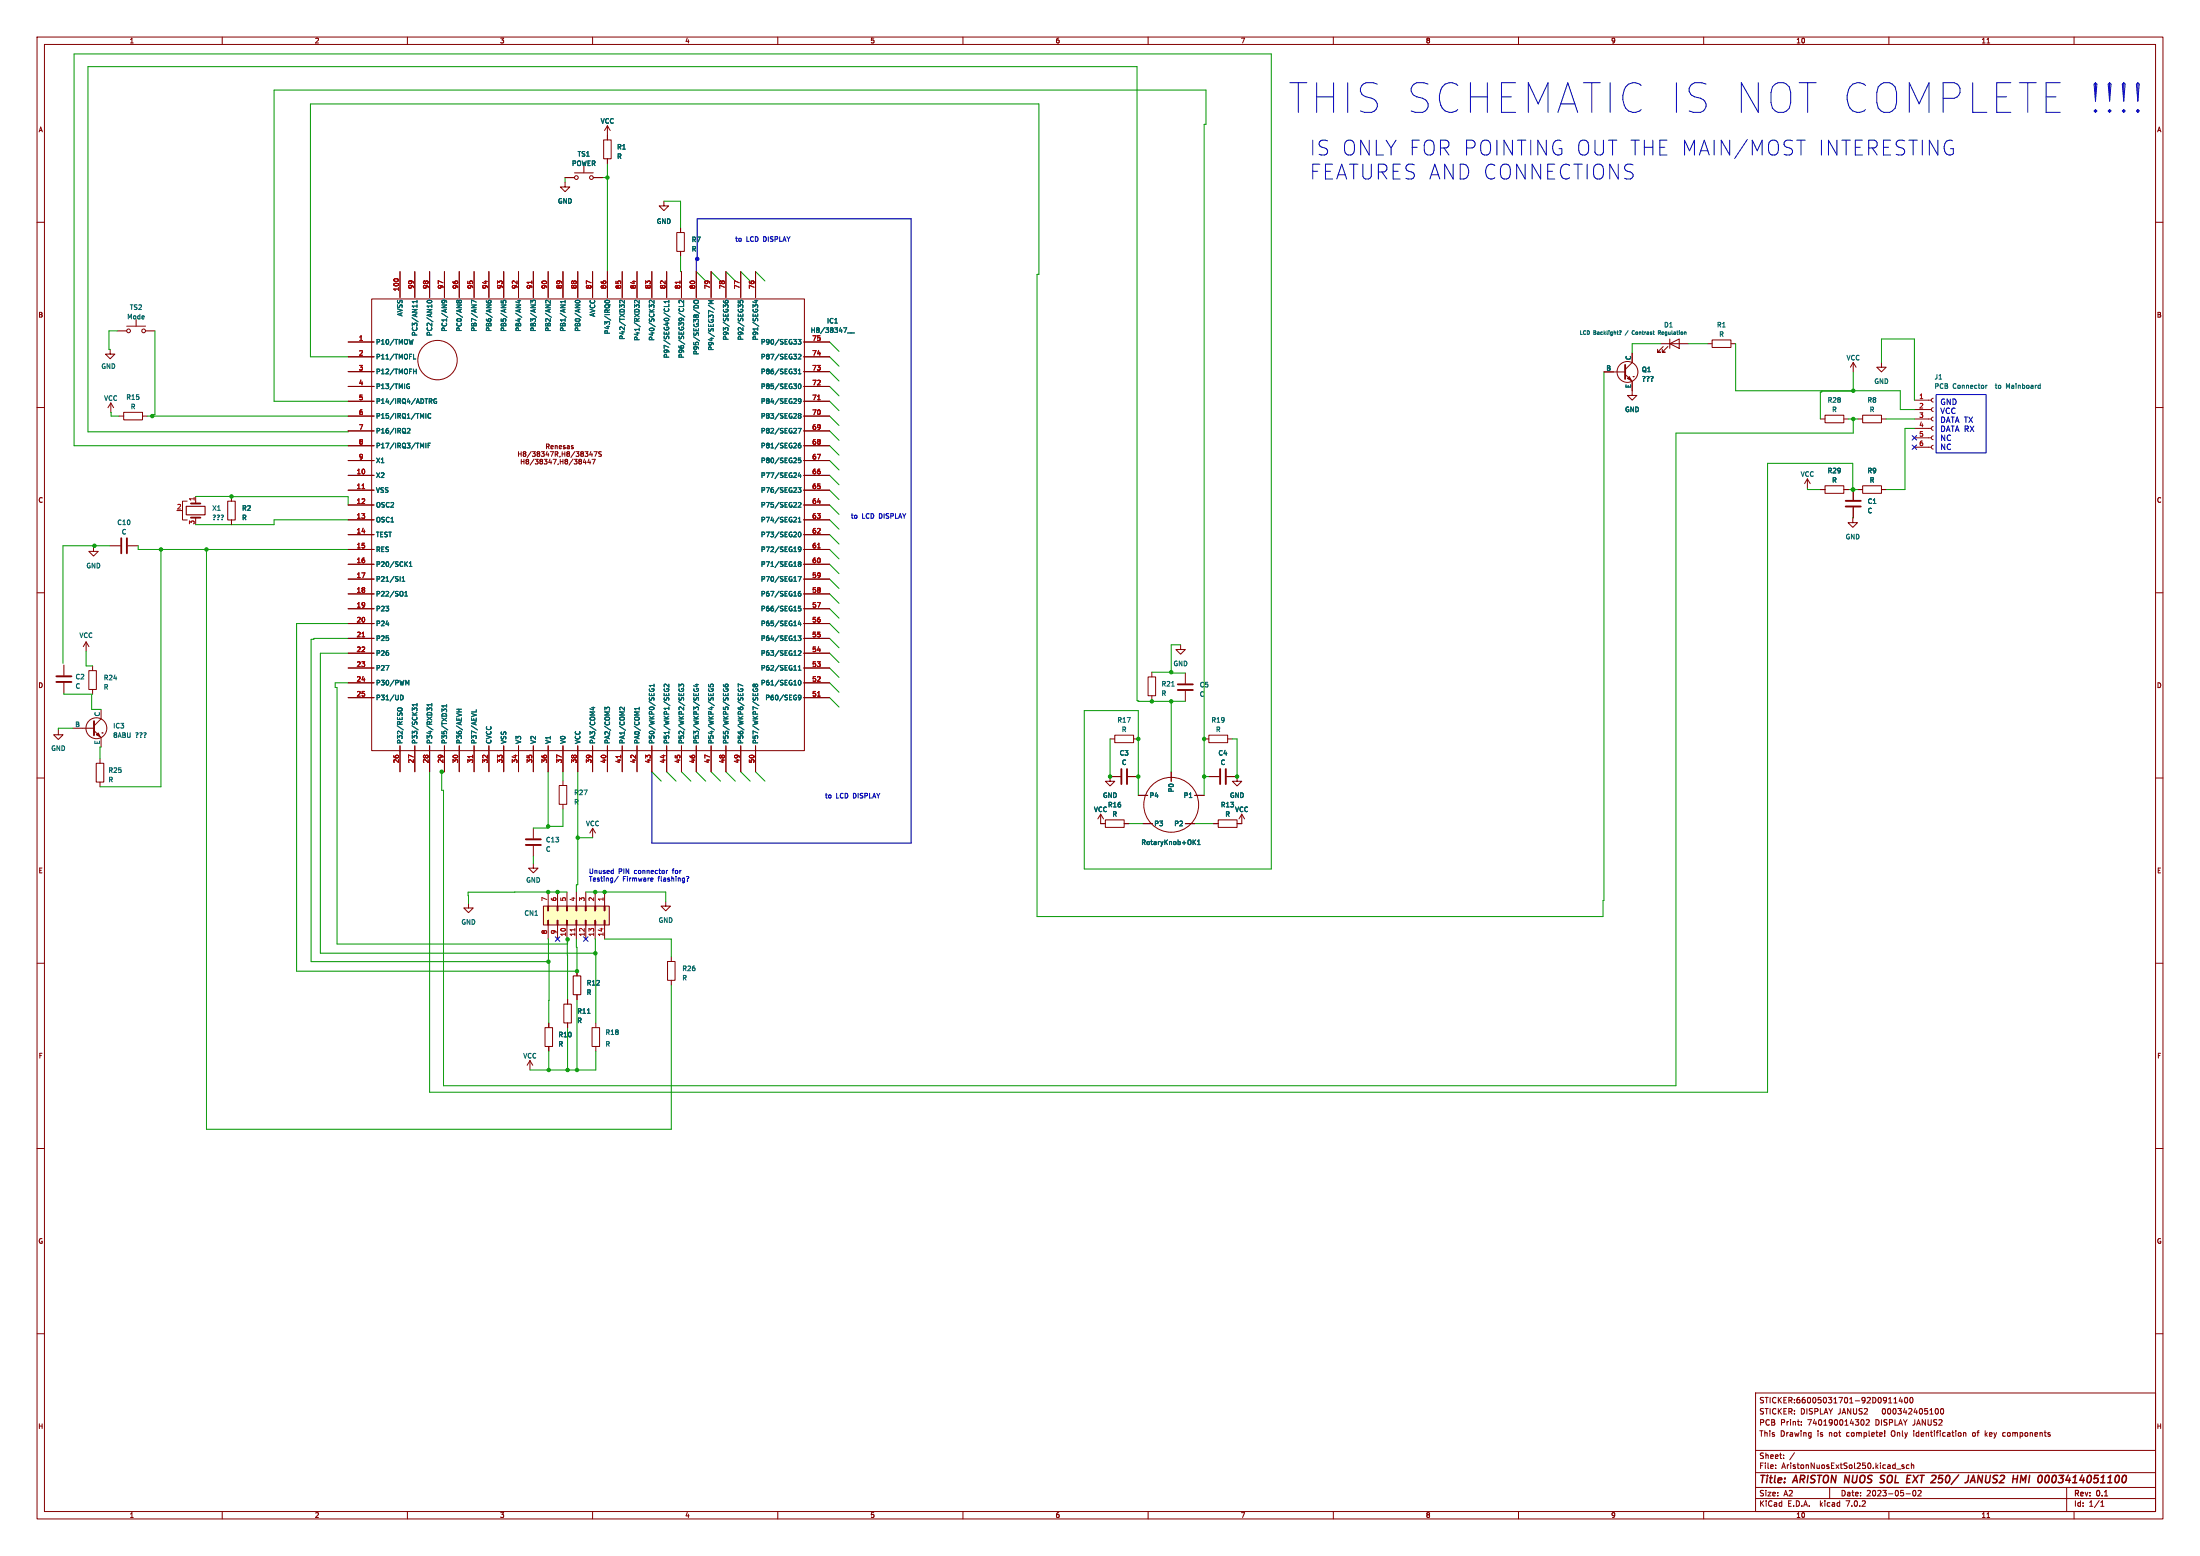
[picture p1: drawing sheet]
<svg xmlns="http://www.w3.org/2000/svg" width="594mm" height="420mm" viewBox="0 0 594 420" stroke-linecap="round" stroke-linejoin="round" font-family="sans-serif">
<g fill="none" stroke="#840000" stroke-width=".27">
<path d="M10 10h574v400h-574zM12 12h570v396h-570zM60 10v2M110 10v2M160 10v2M210 10v2M260 10v2M310 10v2M360 10v2M410 10v2M460 10v2M510 10v2"/>
<path d="M560 10v2M163 37.8h2v5h-2zM164 34l-.8 1.2M164 34v3.8M164 34l.8 1.2M10 60h2M64.8 46.4h.1M152.6 49.2v1.3h1.2l-1.2 1.2-1.3-1.2h1.3M152.6 47.9h2.5M155.1 46.7h5.1M157.6 44.9v1.8M160.2 47.9h2.5"/>
<path d="M164 42.8v1.3M179.3 54.3v1.3h1.2l-1.2 1.3-1.3-1.3h1.3M582 60h2M108 73.3v7M112 73.3v7M116 73.3v7M120 73.3v7M124 73.3v7M128 73.3v7M132 73.3v7M136 73.3v7M140 73.3v7"/>
<path d="M144 73.3v7M148 73.3v7M152 73.3v7M156 73.3v7M160 73.3v7M164 73.3v7M168 73.3v7M172 73.3v7M176 73.3v7M180 73.3v7M182.7 62.8h2.1v5.1h-2.1zM183.7 61.5v1.3"/>
<path d="M183.7 67.9v1.2M184 73.3v7M188 73.3v7M192 73.3v7M196 73.3v7M200 73.3v7M204 73.3v7M29.8 94.3v1.3h1.2l-1.2 1.3-1.3-1.3h1.3M31.7 89.3h2.5M34.2 88h5.1M36.7 86.3v1.7M39.3 89.3h2.5"/>
<path d="M94 92.3h7M94 96.3h7M100.4 80.7h116.8v121.9h-116.8zM217 92.3h7M217 96.3h7M440.7 95.3v2.6l-1.9 1.9M448.3 92.8h7.6M449.1 93.5l-1.6 1.6h.8h-.8v-.8M450.3 93.5l-1.5 1.6h.8h-.8v-.8M450.8 92.8l2.6-1.3v2.5zM450.8 91.5v2.5M461 92.8h1.3"/>
<path d="M462.3 91.8h5.1v2h-5.1zM467.4 92.8h1.2M500.4 97.9l-.8 1.2M500.4 97.9v2.5M500.4 97.9l.7 1.2M508 97.9v1.2h1.3l-1.3 1.3-1.3-1.3h1.3M10 110h2M29.9 108.8l-.7 1.2M29.9 108.8v2.5M29.9 108.8l.8 1.2M32.1 112.3h1.3M33.4 111.3h5.1v2h-5.1z"/>
<path d="M38.5 112.3h1.2M94 100.3h7M94 104.3h7M94 108.3h7M94 112.3h7M94 116.3h7M217 100.3h7M217 104.3h7M217 108.3h7M217 112.3h7M217 116.3h7M433.1 100.4h5.7"/>
<path d="M438.8 101l1.9 1.9v3.8h1.3l-1.3 1.3-1.3-1.3h1.3M440.9 101.7h.1M491.5 113.1h1.3M492.8 112.1h5v2h-5zM497.8 113.1h1.3M501.6 113.1h1.3M502.9 112.1h5.1v2h-5.1zM508 113.1h1.3M516.9 113.1h4.6M516.9 118.2h4.6M516.9 115.6h4.6M516.9 110.6h4.6"/>
<path d="M516.9 108h4.6M522 117.7l-.4 .1-.1 .4 .1 .3 .4 .2M522 115.1l-.4 .2-.1 .3 .1 .4 .4 .1M522 112.6l-.4 .1-.1 .4 .1 .3 .4 .2M522 110l-.4 .2-.1 .3 .1 .4 .4 .2M522 107.5l-.4 .1-.1 .4 .1 .4 .4 .1M582 110h2M49 137.8h.3M50.5 135.3h-1.2v5.1h1.2M52.8 134v1.9M52.8 139.7v.7M61.5 135.3h2v5.1h-2z"/>
<path d="M62.5 134v1.3M94 120.3h7M94 128.3h7M94 132.3h7M94 136.3h7M94 124.3h7M140 121.9v1.3M140 122.5h.7M140.7 121.9v1.3M140.7 124v1.2M140.7 124.6h.8M141.5 124v1.2"/>
<path d="M141.5 122.5l-.2-.3 .2-.3 .5 .3-.3 .3M141.5 122.5l-.2 .2 .2 .5 .5-.3-.3-.4M141.5 122.5h.2M142.3 124.5l-.3-.2 .3-.3 .4 .2-.2 .3M142.3 124.5l-.3 .3 .3 .4 .4-.2-.2-.5M142.3 124.5h.2M143.4 121.9l-1 1.6M143.7 121.9h.8l-.4 .5 .4 .1v.6h-.8M144.2 123.9l-1.1 1.6M144.5 124h.8l-.4 .5 .3 .1v.5h-.7M145.3 122.5l-.3-.3 .3-.3 .4 .3-.2 .3M145.3 122.5h.2"/>
<path d="M145.3 122.5l-.3 .2 .3 .5 .4-.3-.2-.4M146 124.5l-.2 .3 .2 .4 .5-.2-.2-.5M146 124.5l-.2-.2 .2-.3 .5 .2-.2 .3M146 124.5h.3M146.2 121.9h.7l-.4 .5 .4 .1v.6h-.7M146.9 124h.8l-.4 .5 .3 .1v.5h-.7M147.6 120.5h.6v-.5l-.6-.1v1.2M147.7 121.9l-.3 .9h.8M147.9 120.5l.4 .6M148 122.3v.9M148.5 123.9l-.3 .9h.8M148.6 121.9h.8l-.5 1.3"/>
<path d="M148.8 120.7l.6-.1-.1-.3h-.4l-.1 .2v.6h.5M148.8 124.4v.8M149.3 124h.9l-.6 1.2M149.9 120.4l.5-.1 .1 .8M149.9 120.3v.8M149.9 122.6l.6-.1 .1-.5-.7-.1v1.3M150.2 122.6l.4 .6M150.7 125.2h.1M150.7 125.2l-.1 .2M151 120.7l.6-.1-.1-.3h-.3l-.2 .2 .1 .6h.4M151.2 123.1l-.1 .3M151.3 124v1.2"/>
<path d="M151.3 124.6h.7M151.8 122.5h.7M151.8 121.9v1.3M152 124v1.2M152.5 121.9v1.3M152.6 120.3l-.5 .2 .5 .3v.3h-.5M152.8 124.5l-.3 .3 .3 .4 .5-.2-.3-.5M152.8 124.5l-.3-.2 .3-.3 .5 .2-.3 .3M152.8 124.5h.2M153.2 120.3h.5v.8M153.3 122.5l-.2-.3 .2-.3 .5 .3-.3 .3M153.3 122.5l-.2 .2 .2 .5 .5-.3-.3-.4"/>
<path d="M153.3 122.5h.2M153.7 120.6l-.6 .2 .2 .3h.4M154.7 123.9l-1.1 1.6M154.7 120.3l-.4 .2 .4 .3v.3h-.4M155 124h.8l-.4 .5 .3 .1v.5h-.7M155.2 121.9l-1.1 1.6M155.5 121.9h.8l-.4 .5 .4 .1v.6h-.8M156.5 124.5l-.2-.2 .2-.3 .5 .2-.2 .3M156.5 124.5l-.2 .3 .2 .4 .5-.2-.2-.5M156.5 124.5h.3M157 122.5l-.2-.3 .2-.3 .5 .3-.2 .3M157 122.5h.3"/>
<path d="M157 122.5l-.2 .2 .2 .5 .5-.3-.2-.4M157.8 123.9l-.3 .9h.8M158 121.9h.7l-.4 .5 .4 .1v.6h-.7M158.1 124.4v.8M159 123.9l-.3 .9h.8M159.3 124.4v.8M159.5 121.9l-.3 .9h.8M159.8 122.3v.9M159.9 124h.8l-.5 1.2M160.4 121.9h.8l-.5 1.3M162.4 122h-.7a.53 .53 0 0 0 .6 .7l-.1 .4h-.6M217 120.3h7"/>
<path d="M217 128.3h7M217 132.3h7M217 136.3h7M217 124.3h7M488 129.3l-.8 1.2M488 129.3v2.5M488 129.3l.8 1.2M491.5 132.1h1.3M492.8 131.1h5v2.1h-5zM497.8 132.1h1.3M500.3 139.8v1.3h1.2l-1.2 1.2-1.3-1.2h1.3M500.4 132.1v2.8"/>
<path d="M500.4 137v2.8M501.6 132.1h1.3M502.9 131.1h5.1v2.1h-5.1zM508 132.1h1.3M516.9 120.7h4.6M522 120.2l-.4 .1-.1 .4 .1 .4 .4 .1M10 160h2M25.2 147.6v1.2h1.3l-1.3 1.3-1.2-1.3h1.2M29.7 147.3h2.8M34.5 147.3h2.8M62.5 140.4v1.2M94 140.3h7"/>
<path d="M94 144.3h7M94 148.3h7M94 152.3h7M94 156.3h7M217 140.3h7M217 144.3h7M217 148.3h7M217 152.3h7M217 156.3h7M582 160h2M17.3 179.5v2.8M23.2 173.3l-.7 1.2"/>
<path d="M23.2 173.3v2.5M23.2 173.3l.8 1.2M25 179.7v1.3M94 160.3h7M94 164.3h7M94 168.3h7M94 172.3h7M94 176.3h7M217 160.3h7M217 164.3h7M217 168.3h7M217 172.3h7"/>
<path d="M217 176.3h7M318.8 174v1.3h1.2l-1.2 1.3-1.3-1.3h1.3M15.8 197.1v1.2h1.2l-1.2 1.3-1.3-1.3h1.3M17.3 184.3v2.8M19.7 196.6h5.7M24 181h2v5.1h-2zM25 186.1v1.3M25.4 197.2l1.9 1.9v2.5M27.3 191.5v2.5l-1.9 1.9M27.5 197.8h.1M94 180.3h7M94 184.3h7"/>
<path d="M94 188.3h7M217 180.3h7M217 184.3h7M217 188.3h7M299.7 199.4h1.3M301 198.4h5.1v2.1h-5.1zM306.1 199.4h1.2M310 182.7h2v5.1h-2zM311 181.4v1.3M311 187.8v1.3M320 181.7v2.8M320 186.5v2.8"/>
<path d="M325.1 199.4h1.3M326.4 198.4h5.1v2.1h-5.1zM331.5 199.4h1.2M10 210h2M26 206h2v5.1h-2zM27 204.7v1.3M27 211.1v1.3M108 201.3v7M112 201.3v7M116 201.3v7M120 201.3v7M124 201.3v7"/>
<path d="M128 201.3v7M132 201.3v7M136 201.3v7M140 201.3v7M144 201.3v7M148 201.3v7M151 212h2v5.1h-2zM152 201.3v7M152 210.7v1.3M152 217.1v1.3M156 201.3v7M160 201.3v7"/>
<path d="M164 201.3v7M168 201.3v7M172 201.3v7M176 201.3v7M180 201.3v7M184 201.3v7M188 201.3v7M192 201.3v7M196 201.3v7M200 201.3v7M204 201.3v7M297.2 219.8v2.5h1.2"/>
<path d="M297.2 219.8l-.8 1.2M297.2 219.8l.7 1.2M302.5 209.6h-2.8v1.3h1.3l-1.3 1.2-1.3-1.2h1.3M304.5 209.6h2.8M307.3 214.7h2.6M316.2 208.3v2.6M322.6 214.7h2.5M326.4 209.6h2.8M331.2 209.6h2.8v1.3h1.3l-1.3 1.2-1.3-1.2h1.3M335.3 219.8l-.8 1.2M335.3 219.8v2.5h-1.3M335.3 219.8l.7 1.2"/>
<path d="M582 210h2M144 233.1v1.2h1.3l-1.3 1.3-1.3-1.3h1.3M144 223.5v2.8M144 228.3v2.8M160 223.6l-.7 1.2M160 223.6v2.5M160 223.6l.8 1.2M298.4 221.3h5.1v2h-5.1zM303.5 222.3h1.3M308.6 222.3h2.5M320 222.3h2.6M327.7 222.3h1.2"/>
<path d="M328.9 221.3h5.1v2h-5.1zM10 260h2M126.5 243.8v1.3h1.3l-1.3 1.3-1.3-1.3h1.3M146.7 244.6h17.8v5.1h-17.8zM147.9 244.6h.2v1.2h-.2zM147.9 248.4h.2v1.3h-.2zM148 240.8v3.8M148 249.7v3.8M150.4 244.6h.3v1.2h-.3zM150.4 248.4h.3v1.3h-.3zM150.5 240.8v3.8M150.5 249.7v3.8"/>
<path d="M153 244.6h.2v1.2h-.2zM153 248.4h.2v1.3h-.2zM153.1 240.8v3.8M153.1 249.7v3.8M155.5 244.6h.2v1.2h-.2zM155.5 248.4h.2v1.3h-.2zM155.6 240.8v3.8M155.6 249.7v3.8M158 244.6h.3v1.2h-.3zM158 248.4h.3v1.3h-.3zM158.2 240.8v3.8M158.2 249.7v3.8"/>
<path d="M160.6 244.6h.2v1.2h-.2zM160.6 248.4h.2v1.3h-.2zM160.7 240.8v3.8M160.7 249.7v3.8M163.1 244.6h.3v1.2h-.3zM163.1 248.4h.3v1.3h-.3zM163.2 240.8v3.8M163.2 249.7v3.8M179.7 243.3v1.3h1.3l-1.3 1.2-1.2-1.2h1.2M180.2 259.5h2.1v5.1h-2.1zM181.3 258.2v1.3M582 260h2"/>
<path d="M147.2 277.4h2v5.1h-2zM148.2 276.1v1.3M152.2 271h2.1v5.1h-2.1zM153.2 269.8v1.2M153.2 276.1v1.3M154.8 263.4h2v5.1h-2zM155.8 262.1v1.3M155.8 268.5v1.3M159.9 277.4h2v5.1h-2zM160.9 276.1v1.3M181.3 264.6v1.3M143.1 286.3l-.8 1.2"/>
<path d="M143.1 286.3v2.5M143.1 286.3l.8 1.2M148.2 282.5v1.2M160.9 282.5v1.2M10 310h2M582 310h2M10 360h2M474 376h108v32h-108zM509.9 378.7h.9M511.4 378.7h.8M511.4 377.6l.4-.4v1.5M513.1 377.1l-.3 1.1h.9"/>
<path d="M513.5 377.7v1M514.4 377.3l.2-.1a.8 .8 0 0 1 .5 .7 .8 .8 0 0 1-.5 .8 1 1 0 0 1-.2-1.4zM515.9 377.3l.1-.1a.8 .8 0 0 1 .5 .7 .8 .8 0 0 1-.5 .8 1 1 0 0 1-.1-1.4zM582 360h2M474 397.5h108M474 391.5h108M479.4 396.2v.2M479.4 395.5v.1M481.6 393.5v.2M481.6 392.8v.1M484.5 392.1l-1.3 1.9M486.4 384.5v.2"/>
<path d="M486.4 383.8v.1M488.9 386.7l.1 .1M489 386.7l-.1 1.4M489 387.6l-.1 .1M502.6 383.3l.2-.1a.8 .8 0 0 1 .5 .7 .8 .8 0 0 1-.5 .8l-.2-.2M503.9 383.3l.5-.1 .3 .4-.9 1.1h.9M508.1 386.8l.1 .2-.7 .2M508.9 387.5v.2M508.9 386.2v.9M512.1 396.5h1.1M514.1 395.5l-.4-.1-.2 .2 .1 .2 .5 .2v.3h-.6M515.4 395.5l-.4-.1-.3 .3 .2 .6h.5"/>
<path d="M516.1 395.5h.5l.1 .9M516.1 394.9v1.5M522.9 380.2a.8 .8 0 0 1 .5 .7 .8 .8 0 0 1-.5 .8M524.1 380.3l.2-.1a.8 .8 0 0 1 .5 .7 .8 .8 0 0 1-.5 .8 1 1 0 0 1-.2-1.4zM529 386.7l.5 .3-.1 .5-.4 .2M530.1 386.8h.6l.1 .9M530.1 386.7v1M553.1 386.7l.4 .1M553.1 387.2l.4 .1 .1 .2-.5 .2M60 408v2M110 408v2M160 408v2"/>
<path d="M210 408v2M260 408v2M310 408v2M360 408v2M410 408v2M460 408v2M474 404.5h108M474 401.5h108M494 401.5v3M510 408v2M514.6 403.2h1.2M516.6 402.4l.2-.1a.8 .8 0 0 1 .5 .7 .8 .8 0 0 1-.5 .8 1 1 0 0 1-.2-1.4z"/>
<path d="M517.9 402.4l.5-.1 .3 .4-.9 1.1h.9M558 401.5v6.5M560 408v2M567.2 406.6h.9M567.2 405.5l.4-.4v1.5"/>
<circle cx="155.6" cy="47.9" r=".51"/>
<circle cx="159.7" cy="47.9" r=".51"/>
<circle cx="34.7" cy="89.3" r=".51"/>
<circle cx="38.8" cy="89.3" r=".51"/>
<circle cx="118.1" cy="97.2" r="5.3"/>
<circle cx="439.4" cy="100.4" r="2.82"/>
<circle cx="26" cy="196.6" r="2.82"/>
<circle cx="316.2" cy="217.2" r="7.4"/>
</g>
<path d="M507.8 399l.6 .3M508.7 398.2l-.8 .2M515 398.2h1M531.5 398.2l-.1 1.4-.7 .6M532.2 399.6h.9M545.7 398.2l.5 1.4 .9-1.4M507.8 400.2h.5M514.8 400.2h.9M531.9 400.2l.9-2 .5 2" fill="none" stroke="#840000" stroke-width=".4"/>
<path d="M146.7 244.6h17.8v5.1h-17.8z" fill="#ffffc2" stroke="#ffffc2" stroke-width=".27"/>
<path d="M143.6 75.8v.8M183.6 75.8v.8M220.7 107.9h.8M97.7 131.9h.8M220.7 147.9h.8M97.7 171.9h.8M220.7 187.9h.8M127.6 203.8v.8M167.6 203.8v.8M155.2 250.6v.7" fill="none" stroke="#a90000" stroke-width=".27"/>
<g fill="none" stroke="#006464" stroke-width=".27">
<path d="M111.5 91.6l-.3 1.3M111.7 96.9h.6M112.4 99.6v1.3M112.6 81.1v.7M112.6 81.4h-1.3l.4 .4M115.4 81.2a.61 .61 0 0 1 .7-.2 .61 .61 0 0 1 .4 .6 .62 .62 0 0 1-.7 .3 .62 .62 0 0 1-.4-.7zM119.9 81.1l.2 .2-.2 .5M120.6 81.7l-.3-.6h-.7l-.3 .2 .3 .5M123.9 81.3l-.3-.2-.2 .1-.1 .3 .3 .3M123.9 81.3l.2-.2h.4l.1 .4-.3 .3M123.9 81.5l-.3 .3M123.9 81.3v.2"/>
<path d="M123.9 81.5l.2 .3M128.6 81.5l-1.3-.5v.8M131.3 81.2l.3 .5 .7 .1 .3-.3-.1-.4-.6 .1-.1 .3 .2 .3M135.3 81.1v.6l.6 .1v-.6l.6-.1v.7M139.7 81.2h.9M140.2 81v.8l-.9-.3M143.3 81.8v-.7l.5 .4 .1-.4h.6v.7M148.6 81.1v.7l-.9-.7-.4 .2 .1 .5M152.6 81.4h-1.3l.4 .4M152.6 81.1v.7M155.4 81.2a.61 .61 0 0 1 .7-.2 .61 .61 0 0 1 .4 .6 .62 .62 0 0 1-.7 .3 .62 .62 0 0 1-.4-.7zM163.4 81.2a.61 .61 0 0 1 .7-.2 .61 .61 0 0 1 .4 .6 .62 .62 0 0 1-.7 .3 .62 .62 0 0 1-.4-.7z"/>
<path d="M164.5 81.2h.1M168.6 81.1v.7l-.9-.7-.4 .2 .1 .5M172.6 81.1v.7l-.9-.7-.4 .2 .1 .5M175.8 82.7l-.5-.4v.7M175.9 82.4h.6M176.6 81.1v.7l-.9-.7-.4 .2 .1 .5M179.4 83.3l-.1 .2M180.5 83.3l.1 .2M180.6 81.1v.7M180.6 82.1v.6h-1.3M180.6 81.4h-1.3l.4 .4M184.6 81.1v.7l-.9-.7-.4 .2 .1 .5"/>
<path d="M184.6 82.1v.6h-1.3M187.3 83.1a.64 .64 0 0 1 .7-.7 .64 .64 0 0 1 .6 .7M187.5 81.1h.9l.1 .6-.3 .2-.7-.1-.2-.2zM191.3 82.4l1.6 1.1M192.6 81.1h-1.3l.9 .4-.9 .5h1.3M195.3 81.2l.3 .5 .7 .1 .3-.3-.1-.4-.6 .1-.1 .3 .2 .3M199.3 81.1v.6l.6 .1v-.6l.6-.1v.7M203.7 81.2h.9M204.2 81v.8l-.9-.3M214.3 99.6h.7l-.4 .5M215.5 91.6h.8l-.5 .5 .4 .1v.6h-.7M215.5 95.7l.5-.1 .3 .4-.8 .9h.8"/>
<path d="M215.5 100l.4-.4v1.3M228.8 89.9h1.9M437.2 89.3l.5 .1-.3 .5M437.4 90.2v.1M437.4 90.2h.1M446.3 89.6h.4M446.6 90.3h.1M447.8 89.8h.3M448.1 89.3h-.3v1M455.2 89.7v.6M110 115.7l.5-.1 .2 .4-.8 .9h.8M110 103.7h.5"/>
<path d="M110.3 104.4h.3v.4h-.6M111.7 100.2h.7M115 111.6v1.3M115 119.6v1.3M116.2 108.3l.4 .6M116.2 119.6h-.6v1.3M116.3 111.7a.56 .56 0 0 0-.8 .6 .56 .56 0 0 0 .8 .5M116.4 107.6l.2 .3-.2 .4M117.8 107.7a.58 .58 0 0 0-.7 .6 .58 .58 0 0 0 .8 .5v-.4h-.3M214.8 100.1l.2 .3-.2 .5M215.5 115.6h.8l-.5 1.3M215.5 100.9h.8"/>
<path d="M215.7 103.7l.1-.1a.62 .62 0 0 1 .5 .7 .62 .62 0 0 1-.6 .5l-.2-.4zM215.8 112.2l-.3-.3 .3-.3 .5 .3-.3 .3M215.8 112.2l-.3 .2 .3 .5 .5-.2-.3-.5M215.8 112.2h.2M216.1 119.6l-.5 .3-.1 .8 .3 .2 .4-.1-.1-.6-.3-.1-.3 .3M216.3 108.2l-.3 .2h-.3l-.1-.7 .4-.1 .3 .3-.1 .7-.5 .3M536.2 104v.8M536.5 104l-.3 .2M550.7 104l.2 .1M550.9 103.6v1.2M550.9 104.8h-.2M115.6 120.2h.4"/>
<path d="M214.8 139.6l.2 .3v.3l-.7 .7h.7M215.5 131.6h.8l-.5 .5 .4 .1v.6h-.7M215.5 135.7l.5-.1 .3 .4-.8 .9h.8M215.5 140l.4-.4v1.3M215.8 127.6l-.3 .9h.8M216.1 128.1v.8M216.2 123.6h-.6l-.1 .6h.6l.1 .6h-.7M108.6 156.9h.7M108.6 156l.3-.4v1.3M109.3 160l.4-.4v1.3M110.5 152.9h.7M110.5 152l.4-.4v1.3"/>
<path d="M215.5 155.6h.8l-.5 1.3M215.5 140.9h.8M215.7 143.7l.1-.1a.62 .62 0 0 1 .5 .7 .62 .62 0 0 1-.6 .5l-.2-.4zM215.8 152.2l-.3 .2 .3 .5 .5-.2-.3-.5M215.8 152.2l-.3-.3 .3-.3 .5 .3-.3 .3M215.8 152.2h.2M216.1 159.6l-.5 .3-.1 .8 .3 .2 .4-.1-.1-.6-.3-.1-.3 .3M216.3 148.2l-.3 .2h-.3l-.1-.7 .4-.1 .3 .3-.1 .7-.5 .3M109.3 160.9h.7M215.5 171.6h.8l-.5 .5 .4 .1v.6h-.7M215.5 175.7l.5-.1 .3 .4-.8 .9h.8M215.5 180l.4-.4v1.3"/>
<path d="M215.8 167.6l-.3 .9h.8M216.1 168.1v.8M216.2 163.6h-.6l-.1 .6h.6l.1 .6h-.7M107.3 191.6l.1-.3 .3-.2h.7l.2 .5M108.2 187.6a.64 .64 0 0 1 .7 .7 .64 .64 0 0 1-.7 .6M109.5 183.6l.5 .9 .4-.9v1.3M111.8 191.3l.2-.2 .6 .2M111.8 191.5l-.5-.4v.8M112.6 189.9v.7M112.6 190.2h-1.3l.4 .4M115.8 191.3l.2-.2 .6 .2M115.8 191.5l-.5-.4v.8"/>
<path d="M116.6 190.2h-1.3l.4 .4M116.6 189.9v.7M119.8 191.8l-.5-.4v.8M119.9 191.4h.6M120.6 190.2v.7M120.6 190.5h-1.3l.4 .4M123.3 191.4h1.3M123.9 191.4v.8M128.6 191.6v.6M159.7 191h.9M160.2 190.8v.8M164.6 191.5l-.3-.6-.4 .1-.1 .3-.5-.4v.8"/>
<path d="M168.6 190.9v.8l-.9-.8-.3 .1-.1 .4M172.6 190.9v.7M172.6 191.3h-1.3l.4 .3M175.4 185.9a.58 .58 0 0 0 .6 .8 .58 .58 0 0 0 .5-.8h-.5v.2M176.6 184.7v.7M176.6 185h-1.3l.4 .4M179.4 185.9v.5M180 186.1v-.2h.5v.5M180.6 184.7v.7l-.9-.7-.4 .2 .1 .5M183.3 185.4v-.7l.5 .4 .1-.4h.6v.7M183.4 185.9v.5M184 186.1v-.2h.5v.5"/>
<path d="M187.4 185.9v.5M187.7 184.8h.9M188 186.1v-.2h.5v.5M188.2 184.6v.8l-.9-.3M191.3 184.7v.6l.6 .1v-.6l.6-.1v.7M191.4 185.9v.5M192 186.1v-.2h.5v.5M195.3 184.8l.3 .5 .7 .1 .3-.3-.1-.4-.6 .1-.1 .3 .2 .3M195.4 185.9v.5M196 186.1v-.2h.5v.5M199.4 185.9v.5M200 186.1v-.2h.5v.5"/>
<path d="M200.6 185.1l-1.3-.5v.8M203.4 185.9v.5M203.9 184.9l-.3-.2-.3 .2 .3 .5 .3-.3M203.9 184.9l.2-.2 .5 .2-.3 .5-.4-.3M203.9 184.9v.2M204 186.1v-.2h.5v.5M214.3 180.9h.7M215.5 180.9h.8M215.7 183.7l.1-.1a.62 .62 0 0 1 .5 .7 .62 .62 0 0 1-.6 .5l-.2-.4zM216.3 188.2l-.3 .2h-.3l-.1-.7 .4-.1 .3 .3-.1 .7-.5 .3M322.3 227.3l.6 .7M322.9 226.7l-.8 .7"/>
<path d="M323.3 228h.8M323.3 227.1l.4-.4v1.3"/>
</g>
<g fill="none" stroke="#840000" stroke-width=".51">
<path d="M438.8 98.5v3.8M51.6 135.9h2.5M51.6 139.7h2.5M498.3 136.7h4.1M498.3 135.2h4.1M32.7 145.3v4M34.3 145.3v4M15.2 184.1h4.1M15.2 182.5h4.1M25.4 194.7v3.8M318 186.2h4.1M318 184.7h4.1"/>
<path d="M302.8 207.6v4M304.3 207.6v4M329.4 207.6v4M331 207.6v4M142 228.1h4M142 226.5h4"/>
</g>
<path d="M50.3 136.7h5.1v2.3h-5.1z" fill="none" stroke="#840000" stroke-width=".3"/>
<g fill="#840000" stroke="#840000" stroke-width=".27">
<path d="M26.5 197.8l.5 1-1-.5z"/>
<path d="M439.4 102.2l.5-.5 .5 1z"/>
</g>
<g fill="none" stroke="#0000c2" stroke-width=".27">
<path d="M485.1 37.8h2.3M486.3 37.8v4M526.8 37.8l.4 .2M573.4 29.6l.4 .3-.4 .4M573.4 29.6l-.4 .3 .4 .4M573.4 22.3v5M573.4 29.6v.7M573.4 22.3l-.4 .4 .4 4.6M573.4 22.3l.4 .4-.4 4.6M577.2 29.6l.4 .3-.4 .4M577.2 29.6l-.4 .3 .4 .4M577.2 22.3v5"/>
<path d="M577.2 29.6v.7M577.2 22.3l-.4 .4 .4 4.6M577.2 22.3l.4 .4-.4 4.6M526.6 40.1h.8v1.4l-.8 .3M522.7 106.5h13.5v15.7h-13.5zM166.9 236.5l-1.1 1.6M175.9 237l.3 .1 .1 .2-.6 .1M176.2 237.8h-.3M179.9 234.9v.9M180.3 234.9l-.4 .3M185.4 236.6h.4a.43 .43 0 0 1-.2 .7M185.6 237.7v.1"/>
<path d="M185.6 237.3v.1"/>
</g>
<path d="M188.3 69.9h-.3v3.4M188.3 70.3v-11.2h57.7v168.5h-70v-19.3" fill="none" stroke="#000084" stroke-width=".3"/>
<g fill="none" stroke="#009600" stroke-width=".27">
<path d="M152.6 47.9v1.3M162.7 47.9h1.3M164 44.1v29.2M179.3 54.3h4.4v7.2M183.7 69.1v4.2h.3M188 73.3l2.5 2.5M192 73.3l2.5 2.5M196 73.3l2.5 2.5M200 73.3l2.5 2.5M204 73.3l2.5 2.5M31.7 89.3h-2.3v5h.4M41.8 89.3v22.6h-.7v.4"/>
<path d="M94 96.3h-10.2v-68.2h196.7v46h-.5v173.3h152.8v-4.3h.3v-142.7M224 92.3l2.5 2.6M224 96.3l2.5 2.5M448.3 92.8h-7.6v2.5M455.9 92.8h5.1M468.6 92.8v12.7h44.5v5.1h3.8M508 97.9v-6.4h8.9v16.5M29.9 111.3l.1 1h2.1M39.7 112.3h54.3M94 108.3h-20v-84h251.6v9.3h-.5v181.1M94 116.3v.3h-70.3v-98.6h283.3v171.1l.5 .2h8.7M224 112.3l2.5 2.6"/>
<path d="M224 104.3l2.5 2.6M224 100.3l2.5 2.5M224 116.3l2.5 2.5M224 108.3l2.5 2.6M499.1 113.1h2.5M500.4 113.1v3.8h-47.9v176.2h-332.7v-79.8h-.5v-5.2M500.4 100.4v5.2h-8.5v.2h-.4v7.3M509.3 113.1h7.6M516.9 115.6h-2.6v16.5h-5M52.8 134l41.2 .1v2.2M94 120.3h-74v-105.7h323.3v220h-50.5v-42.8h14.5v22.9M224 136.3l2.5 2.5"/>
<path d="M224 132.3l2.5 2.6M224 120.3l2.5 2.5M224 128.3l2.5 2.6M224 124.3l2.5 2.6M488 131.8v.3h3.5M499.1 132.1h2.5M500.3 132.1v-7h-23v169.7h-361.3v-86.5M500.3 139.8h.1M25.5 147.3v.3h-.3M29.7 147.3h-12.7v31.8M37.3 147.3v1h56.7M43.5 148.3v64.1h-16.5"/>
<path d="M55.7 148.3v156.5h125.6v-38.9M94 140.3h-20v1.3h-21.2M224 156.3l2.5 2.5M224 148.3l2.5 2.6M224 152.3l2.5 2.6M224 144.3l2.5 2.6M224 140.3l2.5 2.5M23.2 175.8v3.9h1.8M94 172.3h-9.3v.3h-.7v87h64.2v16.5M94 176.3h-7.5v81h74.4v18.8M94 168.3h-13.9v93.8h75.7l-.2-8.6M224 160.3l2.5 2.5"/>
<path d="M224 164.3l2.5 2.6M224 168.3l2.5 2.6M224 172.3l2.5 2.6M224 176.3l2.5 2.6M318.8 174h-2.6v7.7h3.8M17.3 187.1v.3h7.7M19.7 196.6h-3.9v.5M24.7 187.6v3.9h2.6M94 184.3h-3.5v1.3h.5v69.2h62.2v-1.3h-.1M224 180.3l2.5 2.6M224 188.3l2.5 2.6M224 184.3l2.5 2.6"/>
<path d="M299.7 199.4v10.2M311 181.4h5.2M311 189.1v.2M320 189.3h-3.8v19M332.7 199.4h1.3v10.2M27.3 201.6h-.3v3.1M119.3 208.3h.7M148 208.3v15.2h-4M152 208.3v2.4M152 218.4v4.7h-4M156 208.3v30.5h-.4v2M176 208.3l2.5 2.5"/>
<path d="M180 208.3l2.5 2.5M184 208.3l2.5 2.5M188 208.3l2.5 2.5M192 208.3l2.5 2.5M196 208.3l2.5 2.5M200 208.3l2.5 2.5M204 208.3l2.5 2.5M325.1 209.6h1.3M144 231.1v2M155.9 225.4v.7h4.1M304.8 222.3h3.8M322.6 222.3h5.1"/>
<path d="M148 253.5l.1 6.1M153.1 240.8h-26.7l.1 3M153.2 253.6v16.2M158.2 240.8h21.5v2.5M160.5 257.3h.1M160.7 253.5h.1M160.7 253.5v3.8M163.2 253.5h18.1v4.7M153.2 277.4v11.4M155.8 269.8v19M148.2 283.7v5.1M160.9 283.7v5.1h-17.8"/>
</g>
<path d="M516.3 117.6l1.2 1.2M517.5 117.6l-1.2 1.2M516.3 120.1l1.2 1.2M517.5 120.1l-1.2 1.2M149.9 252.9l1.2 1.2M151.1 252.9l-1.2 1.2M157.6 252.9l1.2 1.2M158.8 252.9l-1.2 1.2" fill="none" stroke="#000084" stroke-width=".27"/>
<g fill="#009600" stroke="#009600" stroke-width=".27">
<circle cx="119.3" cy="208.3" r=".46"/>
<circle cx="148" cy="223.1" r=".46"/>
<circle cx="43.5" cy="148.3" r=".46"/>
<circle cx="25.5" cy="147.3" r=".46"/>
<circle cx="62.5" cy="134" r=".46"/>
<circle cx="55.7" cy="148.3" r=".46"/>
<circle cx="164" cy="47.9" r=".46"/>
<circle cx="148.2" cy="288.8" r=".46"/>
<circle cx="153.2" cy="288.8" r=".46"/>
<circle cx="160.7" cy="257.3" r=".46"/>
<circle cx="155.8" cy="288.8" r=".46"/>
<circle cx="41.1" cy="112.3" r=".46"/>
<circle cx="148.1" cy="259.6" r=".46"/>
<circle cx="155.8" cy="262.1" r=".46"/>
<circle cx="148" cy="240.8" r=".46"/>
<circle cx="307.3" cy="209.6" r=".46"/>
<circle cx="311" cy="189.3" r=".46"/>
<circle cx="299.7" cy="209.6" r=".46"/>
<circle cx="307.3" cy="199.4" r=".46"/>
<circle cx="316.2" cy="189.3" r=".46"/>
<circle cx="500.4" cy="105.5" r=".46"/>
<circle cx="500.4" cy="113.1" r=".46"/>
<circle cx="500.3" cy="132.1" r=".46"/>
<circle cx="500.4" cy="132.1" r=".46"/>
<circle cx="150.5" cy="240.8" r=".46"/>
<circle cx="156" cy="226.1" r=".46"/>
<circle cx="153.2" cy="253.6" r=".46"/>
<circle cx="163.2" cy="240.8" r=".46"/>
<circle cx="160.7" cy="240.8" r=".46"/>
<circle cx="325.1" cy="209.6" r=".46"/>
<circle cx="316.2" cy="181.4" r=".46"/>
<circle cx="325.1" cy="199.4" r=".46"/>
<circle cx="334" cy="209.6" r=".46"/>
</g>
<circle cx="188.2" cy="69.9" r=".46" fill="#000084" stroke="#000084" stroke-width=".27"/>
<text font-size="11.1" fill="#0000c2" x="347.5" y="31.3">THIS SCHEMATIC IS NOT COMPLETE !!!!</text>
<g font-size="5.6" fill="#0000c2">
<text x="353.5" y="42.3">IS ONLY FOR POINTING OUT THE MAIN/MOST</text>
<text x="487.9" y="42.3">INTERESTING</text>
<text x="353.5" y="48.8">FEATURES AND CONNECTIONS</text>
</g>
<g font-size="2.8" fill="#840000">
<text x="475" y="400.8">Title:</text>
<text x="484.4" y="400.8">ARISTON NUOS</text>
<text x="509" y="400.8">SOL</text>
<text x="516.7" y="400.8">EXT 250/</text>
<text x="533.8" y="400.8">JANUS2</text>
<text x="547.1" y="400.8">HMI</text>
<text x="554.6" y="400.8">0003414051100</text>
</g>
<g font-size="2.1" fill="#0000c2">
<text x="523.9" y="109.5">GND</text>
<text x="523.9" y="111.9">VCC</text>
<text x="523.9" y="114.4">DATA TX</text>
<text x="523.9" y="116.8">DATA RX</text>
<text x="523.9" y="119.2">NC</text>
<text x="523.9" y="121.7">NC</text>
</g>
<g font-size="2.1" fill="#840000">
<text x="475" y="381.9">STICKER: DISPLAY JANUS2</text>
<text x="475" y="378.9">STICKER:66005031701-92D0911400</text>
<text x="508.3" y="381.9">000342405100</text>
<text x="475" y="387.9">This</text>
<text x="475" y="384.9">PCB Print:</text>
<text x="480.7" y="387.9">Drawing</text>
<text x="488" y="384.9">740190014302</text>
<text x="490.7" y="387.9">is</text>
<text x="493.8" y="387.9">not</text>
<text x="498.6" y="387.9">complete!</text>
<text x="506.4" y="384.9">DISPLAY JANUS2</text>
<text x="510.8" y="387.9">Only</text>
<text x="516.8" y="387.9">identification</text>
<text x="532.9" y="387.9">of</text>
<text x="536.3" y="387.9">key</text>
<text x="541.2" y="387.9">components</text>
<text x="475" y="393.9">Sheet:</text>
<text x="475" y="396.6">File:</text>
<text x="481" y="396.6">AristonNuosExtSol250.kicad_sch</text>
<text x="475" y="406.8">KiCad</text>
<text x="475" y="404">Size:</text>
<text x="481.6" y="404">A2</text>
<text x="482.7" y="406.8">E.D.A.</text>
<text x="491.4" y="406.8">kicad</text>
<text x="497" y="404">Date:</text>
<text x="498.5" y="406.8">7.0.2</text>
<text x="503.9" y="404">2023-05-02</text>
<text x="560" y="404.2">Rev:</text>
<text x="560" y="406.8">Id:</text>
<text x="564" y="406.8">1/1</text>
<text x="566.2" y="404.2">0.1</text>
</g>
<g font-size="1.8" fill="#840000">
<text x="35" y="11.8">1</text>
<text x="85" y="11.8">2</text>
<text x="135" y="11.8">3</text>
<text x="185" y="11.8">4</text>
<text x="235" y="11.8">5</text>
<text x="285" y="11.8">6</text>
<text x="335" y="11.8">7</text>
<text x="385" y="11.8">8</text>
<text x="435" y="11.8">9</text>
<text x="485" y="11.8">10</text>
<text x="535" y="11.8">11</text>
<text x="10.4" y="35.8">A</text>
<text x="582.4" y="35.8">A</text>
<text x="10.3" y="85.8">B</text>
<text x="582.3" y="85.8">B</text>
<text x="10.3" y="135.8">C</text>
<text x="582.3" y="135.8">C</text>
<text x="10.3" y="185.8">D</text>
<text x="582.3" y="185.8">D</text>
<text x="10.4" y="235.8">E</text>
<text x="582.4" y="235.8">E</text>
<text x="10.4" y="285.8">F</text>
<text x="582.4" y="285.8">F</text>
<text x="10.3" y="335.8">G</text>
<text x="582.3" y="335.8">G</text>
<text x="10.3" y="385.8">H</text>
<text x="582.3" y="385.8">H</text>
<text x="35" y="409.8">1</text>
<text x="85" y="409.8">2</text>
<text x="135" y="409.8">3</text>
<text x="185" y="409.8">4</text>
<text x="235" y="409.8">5</text>
<text x="285" y="409.8">6</text>
<text x="335" y="409.8">7</text>
<text x="385" y="409.8">8</text>
<text x="435" y="409.8">9</text>
<text x="485" y="409.8">10</text>
<text x="535" y="409.8">11</text>
</g>
<g font-size="1.8" fill="#006464">
<text x="162.1" y="33.5">VCC</text>
<text x="166.5" y="40.5">R1</text>
<text x="154.4" y="44.9">POWER</text>
<text x="155.9" y="42.4">TS1</text>
<text x="166.5" y="43">R</text>
<text x="150.6" y="55.1">GND</text>
<text x="177.3" y="60.6">GND</text>
<text x="186.7" y="65.5">R7</text>
<text x="186.7" y="68">R</text>
<text x="35" y="83.8">TS2</text>
<text x="34.3" y="86.3">Mode</text>
<text x="108.8" y="85.5" transform="rotate(-90 108.8 85.5)">AVSS</text>
<text x="120.8" y="89.6" transform="rotate(-90 120.8 89.6)">PC1/AN9</text>
<text x="124.8" y="89.6" transform="rotate(-90 124.8 89.6)">PC0/AN8</text>
<text x="128.8" y="89.6" transform="rotate(-90 128.8 89.6)">PB7/AN7</text>
<text x="132.8" y="89.6" transform="rotate(-90 132.8 89.6)">PB6/AN6</text>
<text x="136.8" y="89.6" transform="rotate(-90 136.8 89.6)">PB5/AN5</text>
<text x="140.8" y="89.6" transform="rotate(-90 140.8 89.6)">PB4/AN4</text>
<text x="144.8" y="89.6" transform="rotate(-90 144.8 89.6)">PB3/AN3</text>
<text x="148.8" y="89.6" transform="rotate(-90 148.8 89.6)">PB2/AN2</text>
<text x="152.8" y="89.6" transform="rotate(-90 152.8 89.6)">PB1/AN1</text>
<text x="156.8" y="89.6" transform="rotate(-90 156.8 89.6)">PB0/AN0</text>
<text x="160.8" y="85.7" transform="rotate(-90 160.8 85.7)">AVCC</text>
<text x="218.8" y="90">H8/38347__</text>
<text x="223.2" y="87.4">IC1</text>
<text x="449.2" y="88.5">D1</text>
<text x="463.5" y="88.5">R1</text>
<text x="101.5" y="93.1">P10/TMOW</text>
<text x="112.8" y="90.9" transform="rotate(-90 112.8 90.9)">PC3/AN11</text>
<text x="116.8" y="90.9" transform="rotate(-90 116.8 90.9)">PC2/AN10</text>
<text x="164.8" y="90.4" transform="rotate(-90 164.8 90.4)">P43/IRQ0</text>
<text x="168.8" y="91.8" transform="rotate(-90 168.8 91.8)">P42/TXD32</text>
<text x="172.8" y="92.1" transform="rotate(-90 172.8 92.1)">P41/RXD32</text>
<text x="176.8" y="92.1" transform="rotate(-90 176.8 92.1)">P40/SCK32</text>
<text x="188.8" y="95.9" transform="rotate(-90 188.8 95.9)">P95/SEG38/DO</text>
<text x="192.8" y="94.8" transform="rotate(-90 192.8 94.8)">P94/SEG37/M</text>
<text x="196.8" y="92" transform="rotate(-90 196.8 92)">P93/SEG36</text>
<text x="200.8" y="92" transform="rotate(-90 200.8 92)">P92/SEG35</text>
<text x="204.8" y="92" transform="rotate(-90 204.8 92)">P91/SEG34</text>
<text x="205.3" y="93.1">P90/SEG33</text>
<text x="464.1" y="91.1">R</text>
<text x="27.3" y="99.7">GND</text>
<text x="101.5" y="97.1">P11/TMOFL</text>
<text x="101.5" y="101.1">P12/TMOFH</text>
<text x="180.8" y="96.8" transform="rotate(-90 180.8 96.8)">P97/SEG40/CL1</text>
<text x="184.8" y="96.8" transform="rotate(-90 184.8 96.8)">P96/SEG39/CL2</text>
<text x="205.3" y="101.1">P86/SEG31</text>
<text x="205.3" y="97.1">P87/SEG32</text>
<text x="433.6" y="100.1">B</text>
<text x="440.4" y="97.3" transform="rotate(-90 440.4 97.3)">C</text>
<text x="443.2" y="100.6">Q1</text>
<text x="498.5" y="97.4">VCC</text>
<text x="101.5" y="105.1">P13/TMIG</text>
<text x="205.3" y="105.1">P85/SEG30</text>
<text x="440.4" y="104.8" transform="rotate(-90 440.4 104.8)">E</text>
<text x="443.2" y="103.1">???</text>
<text x="506" y="103.8">GND</text>
<text x="522.3" y="102.6">J1</text>
<text x="522.3" y="105.1">PCB</text>
<text x="527.2" y="105.1">Connector</text>
<text x="538.9" y="105.1">to</text>
<text x="541.9" y="105.1">Mainboard</text>
<text x="28" y="108.3">VCC</text>
<text x="34" y="108.1">R15</text>
<text x="35.2" y="110.6">R</text>
<text x="101.5" y="109.1">P14/IRQ4/ADTRG</text>
<text x="101.5" y="113.1">P15/IRQ1/TMIC</text>
<text x="205.3" y="113.1">P83/SEG28</text>
<text x="205.3" y="109.1">P84/SEG29</text>
<text x="438.7" y="111.4">GND</text>
<text x="493.4" y="108.8">R28</text>
<text x="494.6" y="111.4">R</text>
<text x="504.2" y="108.8">R8</text>
<text x="504.8" y="111.4">R</text>
<text x="101.5" y="117.1">P16/IRQ2</text>
<text x="205.3" y="117.1">P82/SEG27</text>
<text x="101.5" y="121.1">P17/IRQ3/TMIF</text>
<text x="101.5" y="125.1">X1</text>
<text x="205.3" y="125.1">P80/SEG25</text>
<text x="205.3" y="121.1">P81/SEG26</text>
<text x="101.5" y="129.1">X2</text>
<text x="205.3" y="129.1">P77/SEG24</text>
<text x="486.1" y="128.8">VCC</text>
<text x="493.4" y="127.9">R29</text>
<text x="494.6" y="130.4">R</text>
<text x="504.2" y="127.9">R9</text>
<text x="504.8" y="130.4">R</text>
<text x="101.5" y="133.1">VSS</text>
<text x="101.5" y="137.1">OSC2</text>
<text x="205.3" y="137.1">P75/SEG22</text>
<text x="205.3" y="133.1">P76/SEG23</text>
<text x="504.2" y="136.1">C1</text>
<text x="31.6" y="141.9">C10</text>
<text x="57.2" y="138">X1</text>
<text x="57.2" y="140.5">???</text>
<text x="65.3" y="138">R2</text>
<text x="65.3" y="140.5">R</text>
<text x="101.5" y="141.1">OSC1</text>
<text x="205.3" y="141.1">P74/SEG21</text>
<text x="504.2" y="138.7">C</text>
<text x="32.8" y="144.4">C</text>
<text x="101.5" y="145.1">TEST</text>
<text x="101.5" y="149.1">RES</text>
<text x="205.3" y="149.1">P72/SEG19</text>
<text x="205.3" y="145.1">P73/SEG20</text>
<text x="498.3" y="145.7">GND</text>
<text x="23.3" y="153.5">GND</text>
<text x="101.5" y="153.1">P20/SCK1</text>
<text x="205.3" y="153.1">P71/SEG18</text>
<text x="101.5" y="157.1">P21/SI1</text>
<text x="101.5" y="161.1">P22/SO1</text>
<text x="205.3" y="161.1">P67/SEG16</text>
<text x="205.3" y="157.1">P70/SEG17</text>
<text x="101.5" y="165.1">P23</text>
<text x="205.3" y="165.1">P66/SEG15</text>
<text x="21.4" y="172.3">VCC</text>
<text x="101.5" y="169.1">P24</text>
<text x="101.5" y="173.1">P25</text>
<text x="205.3" y="173.1">P64/SEG13</text>
<text x="205.3" y="169.1">P65/SEG14</text>
<text x="101.5" y="177.1">P26</text>
<text x="205.3" y="177.1">P63/SEG12</text>
<text x="316.8" y="180">GND</text>
<text x="20.3" y="183.5">C2</text>
<text x="27.9" y="183.8">R24</text>
<text x="101.5" y="181.1">P27</text>
<text x="101.5" y="185.1">P30/PWM</text>
<text x="205.3" y="185.1">P61/SEG10</text>
<text x="205.3" y="181.1">P62/SEG11</text>
<text x="313.5" y="185.4">R21</text>
<text x="323.9" y="185.7">C5</text>
<text x="20.3" y="186">C</text>
<text x="27.9" y="186.3">R</text>
<text x="101.5" y="189.1">P31/UD</text>
<text x="206.5" y="189.1">P60/SEG9</text>
<text x="313.5" y="188">R</text>
<text x="323.9" y="188.2">C</text>
<text x="20.2" y="196.3">B</text>
<text x="27" y="193.4" transform="rotate(-90 27 193.4)">C</text>
<text x="30.5" y="196.8">IC3</text>
<text x="301.6" y="195.2">R17</text>
<text x="302.8" y="197.7">R</text>
<text x="327" y="195.2">R19</text>
<text x="328.2" y="197.7">R</text>
<text x="13.8" y="202.8">GND</text>
<text x="27" y="201" transform="rotate(-90 27 201)">E</text>
<text x="30.5" y="199.3">8ABU</text>
<text x="36.5" y="199.3">???</text>
<text x="108.8" y="200.8" transform="rotate(-90 108.8 200.8)">P32/RESO</text>
<text x="112.8" y="200.8" transform="rotate(-90 112.8 200.8)">P33/SCK31</text>
<text x="116.8" y="200.8" transform="rotate(-90 116.8 200.8)">P34/RXD31</text>
<text x="120.8" y="200.8" transform="rotate(-90 120.8 200.8)">P35/TXD31</text>
<text x="124.8" y="200.8" transform="rotate(-90 124.8 200.8)">P36/AEVH</text>
<text x="128.8" y="200.8" transform="rotate(-90 128.8 200.8)">P37/AEVL</text>
<text x="132.8" y="200.8" transform="rotate(-90 132.8 200.8)">CVCC</text>
<text x="136.8" y="200.8" transform="rotate(-90 136.8 200.8)">VSS</text>
<text x="140.8" y="200.8" transform="rotate(-90 140.8 200.8)">V3</text>
<text x="144.8" y="200.8" transform="rotate(-90 144.8 200.8)">V2</text>
<text x="148.8" y="200.8" transform="rotate(-90 148.8 200.8)">V1</text>
<text x="152.8" y="200.8" transform="rotate(-90 152.8 200.8)">V0</text>
<text x="156.8" y="200.8" transform="rotate(-90 156.8 200.8)">VCC</text>
<text x="160.8" y="200.8" transform="rotate(-90 160.8 200.8)">PA3/COM4</text>
<text x="164.8" y="200.8" transform="rotate(-90 164.8 200.8)">PA2/COM3</text>
<text x="168.8" y="200.8" transform="rotate(-90 168.8 200.8)">PA1/COM2</text>
<text x="172.8" y="200.8" transform="rotate(-90 172.8 200.8)">PA0/COM1</text>
<text x="176.8" y="200.8" transform="rotate(-90 176.8 200.8)">P50/WKP0/SEG1</text>
<text x="180.8" y="200.8" transform="rotate(-90 180.8 200.8)">P51/WKP1/SEG2</text>
<text x="184.8" y="200.8" transform="rotate(-90 184.8 200.8)">P52/WKP2/SEG3</text>
<text x="188.8" y="200.8" transform="rotate(-90 188.8 200.8)">P53/WKP3/SEG4</text>
<text x="192.8" y="200.8" transform="rotate(-90 192.8 200.8)">P54/WKP4/SEG5</text>
<text x="196.8" y="200.8" transform="rotate(-90 196.8 200.8)">P55/WKP5/SEG6</text>
<text x="200.8" y="200.8" transform="rotate(-90 200.8 200.8)">P56/WKP6/SEG7</text>
<text x="204.8" y="200.8" transform="rotate(-90 204.8 200.8)">P57/WKP7/SEG8</text>
<text x="29.2" y="208.8">R25</text>
<text x="302.2" y="204.1">C3</text>
<text x="302.8" y="206.6">C</text>
<text x="328.9" y="204.1">C4</text>
<text x="329.5" y="206.6">C</text>
<text x="29.2" y="211.3">R</text>
<text x="154.9" y="214.8">R27</text>
<text x="297.7" y="215.5">GND</text>
<text x="310.4" y="215.5">P4</text>
<text x="317.1" y="214" transform="rotate(-90 317.1 214)">P0</text>
<text x="319.5" y="215.5">P1</text>
<text x="332" y="215.5">GND</text>
<text x="154.9" y="217.3">R</text>
<text x="295.3" y="219.3">VCC</text>
<text x="299.1" y="218.1">R16</text>
<text x="300.3" y="220.6">R</text>
<text x="329.6" y="218.1">R13</text>
<text x="330.8" y="220.6">R</text>
<text x="333.4" y="219.3">VCC</text>
<text x="147.3" y="227.5">C13</text>
<text x="158.1" y="223.1">VCC</text>
<text x="311.7" y="223.1">P3</text>
<text x="316.9" y="223.1">P2</text>
<text x="147.3" y="230">C</text>
<text x="308.1" y="228.2">RotaryKnob+OK1</text>
<text x="142" y="238.4">GND</text>
<text x="124.5" y="249.7">GND</text>
<text x="141.5" y="247.3">CN1</text>
<text x="177.8" y="249.2">GND</text>
<text x="184.2" y="262.3">R26</text>
<text x="158.3" y="266.1">R12</text>
<text x="158.3" y="268.7">R</text>
<text x="184.2" y="264.8">R</text>
<text x="155.8" y="273.8">R11</text>
<text x="150.7" y="280.1">R10</text>
<text x="155.8" y="276.3">R</text>
<text x="163.4" y="279.5">R18</text>
<text x="141.2" y="285.8">VCC</text>
<text x="150.7" y="282.7">R</text>
<text x="163.4" y="282.7">R</text>
</g>
<g font-size="1.8" fill="#0000c2">
<text x="198.5" y="65.3">to</text>
<text x="201.5" y="65.3">LCD DISPLAY</text>
<text x="229.8" y="140.1">to</text>
<text x="232.7" y="140.1">LCD DISPLAY</text>
<text x="222.8" y="215.6">to</text>
<text x="225.7" y="215.6">LCD DISPLAY</text>
<text x="159" y="235.9">Unused</text>
<text x="159" y="238">Testing/</text>
<text x="167" y="235.9">PIN</text>
<text x="168.1" y="238">Firmware</text>
<text x="171.3" y="235.9">connector</text>
<text x="177.8" y="238">flashing?</text>
<text x="181.8" y="235.9">for</text>
</g>
<g font-size="1.8" fill="#a90000">
<text x="107.7" y="78.7" transform="rotate(-90 107.7 78.7)">100</text>
<text x="111.7" y="78.1" transform="rotate(-90 111.7 78.1)">99</text>
<text x="115.7" y="78.1" transform="rotate(-90 115.7 78.1)">98</text>
<text x="119.7" y="78.1" transform="rotate(-90 119.7 78.1)">97</text>
<text x="123.7" y="78.1" transform="rotate(-90 123.7 78.1)">96</text>
<text x="127.7" y="78.1" transform="rotate(-90 127.7 78.1)">95</text>
<text x="131.7" y="78.1" transform="rotate(-90 131.7 78.1)">94</text>
<text x="135.7" y="78.1" transform="rotate(-90 135.7 78.1)">93</text>
<text x="139.7" y="78.1" transform="rotate(-90 139.7 78.1)">92</text>
<text x="143.7" y="78.1" transform="rotate(-90 143.7 78.1)">91</text>
<text x="147.7" y="78.1" transform="rotate(-90 147.7 78.1)">90</text>
<text x="151.7" y="78.1" transform="rotate(-90 151.7 78.1)">89</text>
<text x="155.7" y="78.1" transform="rotate(-90 155.7 78.1)">88</text>
<text x="159.7" y="78.1" transform="rotate(-90 159.7 78.1)">87</text>
<text x="163.7" y="78.1" transform="rotate(-90 163.7 78.1)">86</text>
<text x="167.7" y="78.1" transform="rotate(-90 167.7 78.1)">85</text>
<text x="171.7" y="78.1" transform="rotate(-90 171.7 78.1)">84</text>
<text x="175.7" y="78.1" transform="rotate(-90 175.7 78.1)">83</text>
<text x="179.7" y="78.1" transform="rotate(-90 179.7 78.1)">82</text>
<text x="183.7" y="78.1" transform="rotate(-90 183.7 78.1)">81</text>
<text x="187.7" y="78.1" transform="rotate(-90 187.7 78.1)">80</text>
<text x="191.7" y="78.1" transform="rotate(-90 191.7 78.1)">79</text>
<text x="195.7" y="78.1" transform="rotate(-90 195.7 78.1)">78</text>
<text x="199.7" y="78.1" transform="rotate(-90 199.7 78.1)">77</text>
<text x="203.7" y="78.1" transform="rotate(-90 203.7 78.1)">76</text>
<text x="96.8" y="92.1">1</text>
<text x="219.2" y="92.1">75</text>
<text x="96.8" y="96.1">2</text>
<text x="96.8" y="100.1">3</text>
<text x="219.2" y="100.1">73</text>
<text x="219.2" y="96.1">74</text>
<text x="96.8" y="104.1">4</text>
<text x="219.2" y="104.1">72</text>
<text x="518.1" y="107.8">1</text>
<text x="96.8" y="108.1">5</text>
<text x="96.8" y="112.1">6</text>
<text x="219.2" y="112.1">70</text>
<text x="219.2" y="108.1">71</text>
<text x="518.1" y="110.3">2</text>
<text x="518.1" y="112.8">3</text>
<text x="96.8" y="116.1">7</text>
<text x="219.2" y="116.1">69</text>
<text x="518.1" y="115.4">4</text>
<text x="518.1" y="117.9">5</text>
<text x="96.8" y="120.1">8</text>
<text x="96.8" y="124.1">9</text>
<text x="219.2" y="124.1">67</text>
<text x="219.2" y="120.1">68</text>
<text x="518.1" y="120.5">6</text>
<text x="96.2" y="128.1">10</text>
<text x="219.2" y="128.1">66</text>
<text x="47.7" y="137.6">2</text>
<text x="52.6" y="135.3" transform="rotate(-90 52.6 135.3)">1</text>
<text x="96.2" y="132.1">11</text>
<text x="96.2" y="136.1">12</text>
<text x="219.2" y="136.1">64</text>
<text x="219.2" y="132.1">65</text>
<text x="52.6" y="141.7" transform="rotate(-90 52.6 141.7)">3</text>
<text x="96.2" y="140.1">13</text>
<text x="219.2" y="140.1">63</text>
<text x="96.2" y="144.1">14</text>
<text x="96.2" y="148.1">15</text>
<text x="219.2" y="148.1">61</text>
<text x="219.2" y="144.1">62</text>
<text x="96.2" y="152.1">16</text>
<text x="219.2" y="152.1">60</text>
<text x="96.2" y="156.1">17</text>
<text x="96.2" y="160.1">18</text>
<text x="219.2" y="160.1">58</text>
<text x="219.2" y="156.1">59</text>
<text x="96.2" y="164.1">19</text>
<text x="219.2" y="164.1">57</text>
<text x="96.2" y="168.1">20</text>
<text x="96.2" y="172.1">21</text>
<text x="219.2" y="172.1">55</text>
<text x="219.2" y="168.1">56</text>
<text x="96.2" y="176.1">22</text>
<text x="219.2" y="176.1">54</text>
<text x="96.2" y="180.1">23</text>
<text x="96.2" y="184.1">24</text>
<text x="219.2" y="184.1">52</text>
<text x="219.2" y="180.1">53</text>
<text x="96.2" y="188.1">25</text>
<text x="219.2" y="188.1">51</text>
<text x="107.7" y="206.1" transform="rotate(-90 107.7 206.1)">26</text>
<text x="111.7" y="206.1" transform="rotate(-90 111.7 206.1)">27</text>
<text x="115.7" y="206.1" transform="rotate(-90 115.7 206.1)">28</text>
<text x="119.7" y="206.1" transform="rotate(-90 119.7 206.1)">29</text>
<text x="123.7" y="206.1" transform="rotate(-90 123.7 206.1)">30</text>
<text x="127.7" y="206.1" transform="rotate(-90 127.7 206.1)">31</text>
<text x="131.7" y="206.1" transform="rotate(-90 131.7 206.1)">32</text>
<text x="135.7" y="206.1" transform="rotate(-90 135.7 206.1)">33</text>
<text x="139.7" y="206.1" transform="rotate(-90 139.7 206.1)">34</text>
<text x="143.7" y="206.1" transform="rotate(-90 143.7 206.1)">35</text>
<text x="147.7" y="206.1" transform="rotate(-90 147.7 206.1)">36</text>
<text x="151.7" y="206.1" transform="rotate(-90 151.7 206.1)">37</text>
<text x="155.7" y="206.1" transform="rotate(-90 155.7 206.1)">38</text>
<text x="159.7" y="206.1" transform="rotate(-90 159.7 206.1)">39</text>
<text x="163.7" y="206.1" transform="rotate(-90 163.7 206.1)">40</text>
<text x="167.7" y="206.1" transform="rotate(-90 167.7 206.1)">41</text>
<text x="171.7" y="206.1" transform="rotate(-90 171.7 206.1)">42</text>
<text x="175.7" y="206.1" transform="rotate(-90 175.7 206.1)">43</text>
<text x="179.7" y="206.1" transform="rotate(-90 179.7 206.1)">44</text>
<text x="183.7" y="206.1" transform="rotate(-90 183.7 206.1)">45</text>
<text x="187.7" y="206.1" transform="rotate(-90 187.7 206.1)">46</text>
<text x="191.7" y="206.1" transform="rotate(-90 191.7 206.1)">47</text>
<text x="195.7" y="206.1" transform="rotate(-90 195.7 206.1)">48</text>
<text x="199.7" y="206.1" transform="rotate(-90 199.7 206.1)">49</text>
<text x="203.7" y="206.1" transform="rotate(-90 203.7 206.1)">50</text>
<text x="147.7" y="243.3" transform="rotate(-90 147.7 243.3)">7</text>
<text x="150.3" y="243.3" transform="rotate(-90 150.3 243.3)">6</text>
<text x="152.8" y="243.3" transform="rotate(-90 152.8 243.3)">5</text>
<text x="155.4" y="243.3" transform="rotate(-90 155.4 243.3)">4</text>
<text x="157.9" y="243.3" transform="rotate(-90 157.9 243.3)">3</text>
<text x="160.4" y="243.3" transform="rotate(-90 160.4 243.3)">2</text>
<text x="163" y="243.3" transform="rotate(-90 163 243.3)">1</text>
<text x="147.7" y="252.2" transform="rotate(-90 147.7 252.2)">8</text>
<text x="150.3" y="252.2" transform="rotate(-90 150.3 252.2)">9</text>
<text x="152.8" y="252.8" transform="rotate(-90 152.8 252.8)">10</text>
<text x="155.4" y="252.8" transform="rotate(-90 155.4 252.8)">11</text>
<text x="157.9" y="252.8" transform="rotate(-90 157.9 252.8)">12</text>
<text x="160.4" y="252.8" transform="rotate(-90 160.4 252.8)">13</text>
<text x="163" y="252.8" transform="rotate(-90 163 252.8)">14</text>
</g>
<g font-size="1.4" fill="#006464">
<text x="426.4" y="90.5">LCD Backlight?</text>
<text x="438.9" y="90.5">/</text>
<text x="440.9" y="90.5">Contrast</text>
<text x="448.2" y="90.5">Regulation</text>
</g>
</svg>
